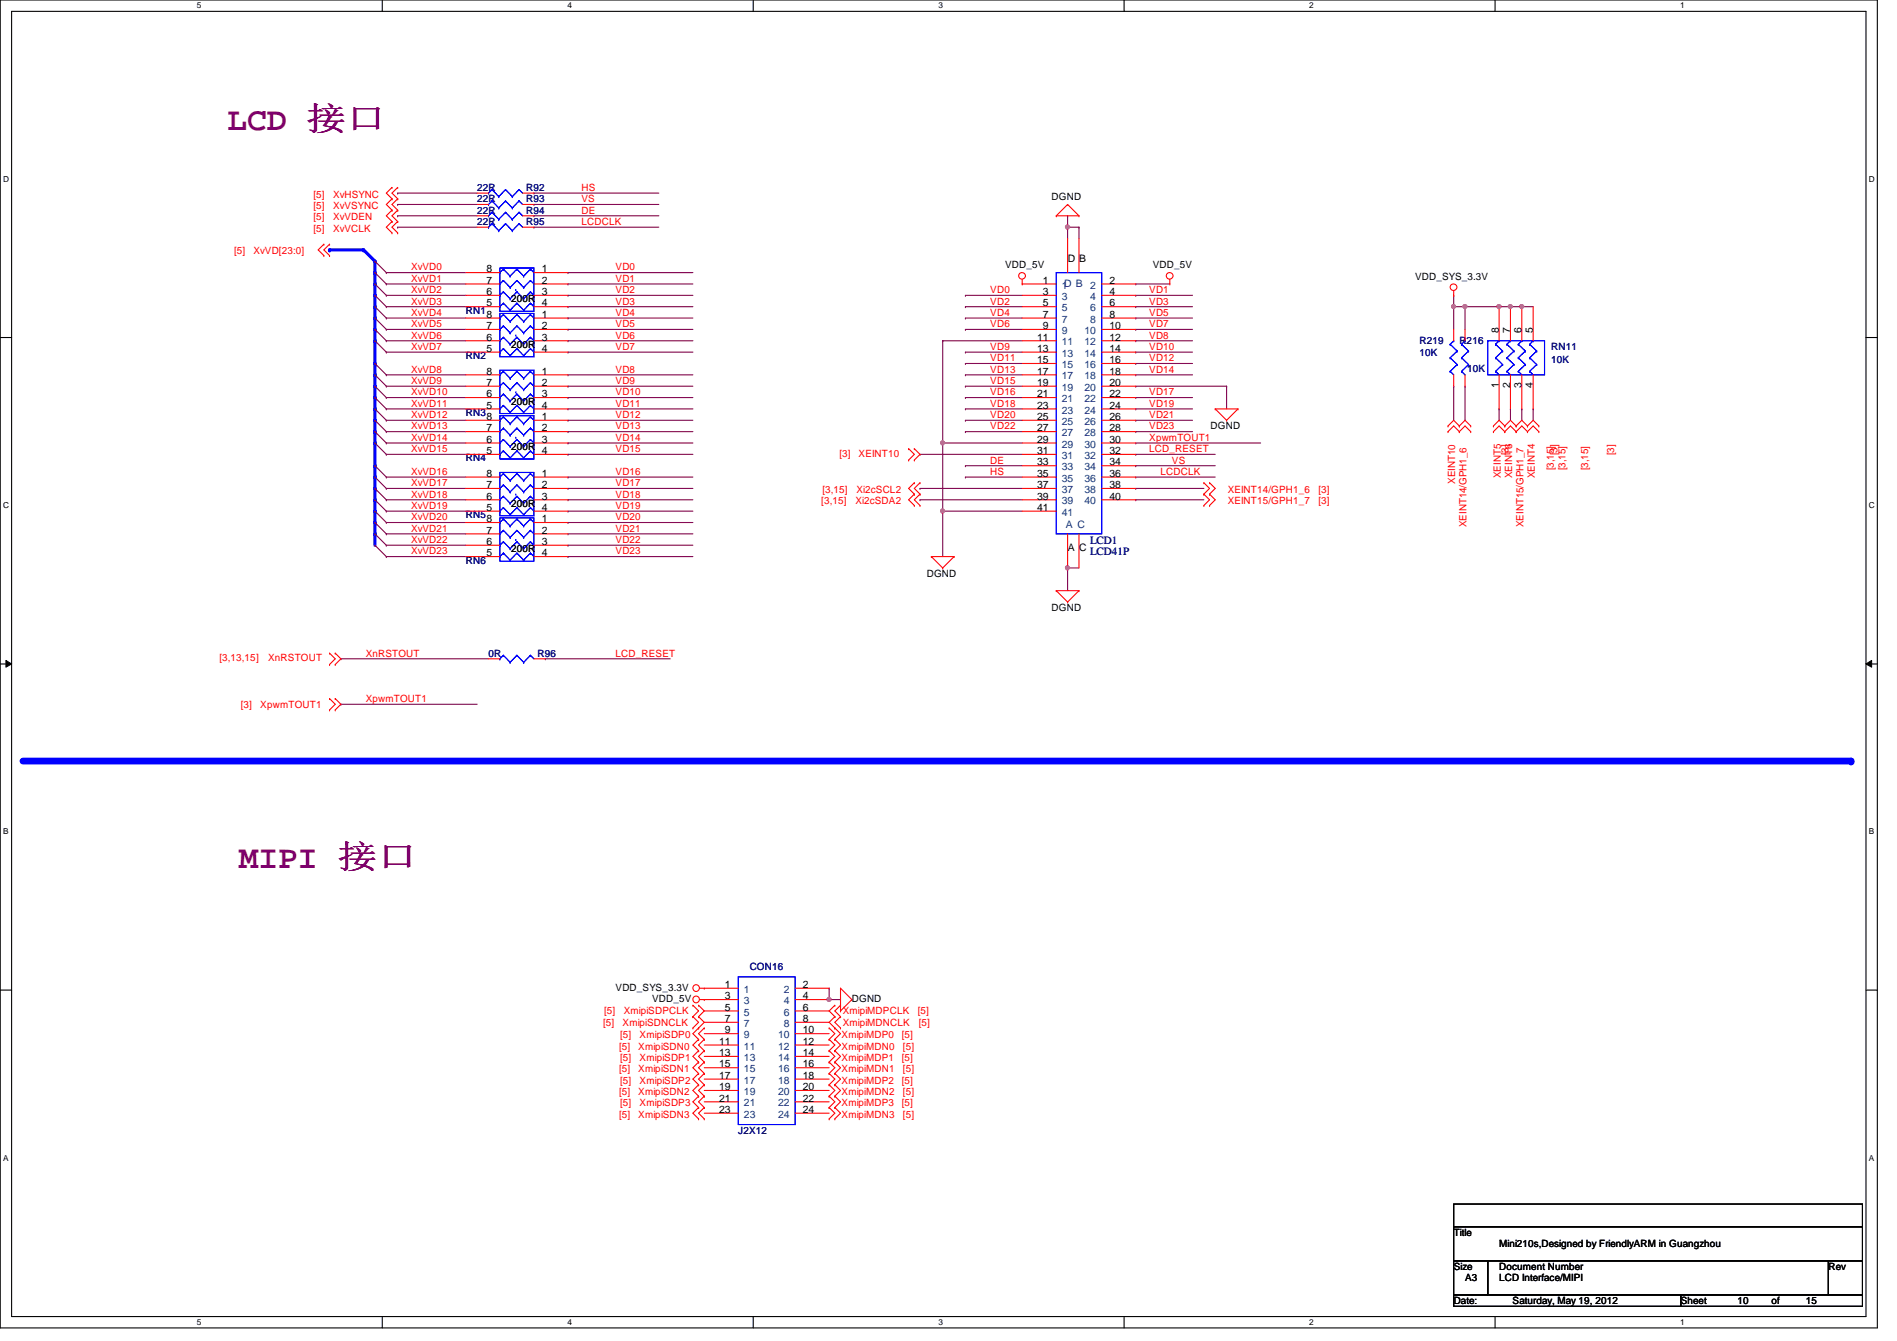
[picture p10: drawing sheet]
<svg xmlns="http://www.w3.org/2000/svg" width="297mm" height="210mm" viewBox="0 0 297 210" stroke-linecap="round" stroke-linejoin="round" font-family="sans-serif">
<path d="M0 0h294v207.9h-294zM1.8 1.8h290.4v204.3h-290.4z" fill="none" stroke="#000" stroke-width=".17"/>
<g fill="#fff">
<path d="M30.8 .2h.7v1.4h-.7z"/>
<path d="M30.8 206.2h.7v1.4h-.7z"/>
</g>
<path d="M59.9 0v1.8M59.9 206.1v1.8" fill="none" stroke="#000" stroke-width=".17"/>
<g fill="#fff">
<path d="M88.9 .2h.6v1.4h-.6z"/>
<path d="M88.9 206.2h.6v1.4h-.6z"/>
</g>
<path d="M117.9 0v1.8M117.9 206.1v1.8" fill="none" stroke="#000" stroke-width=".17"/>
<g fill="#fff">
<path d="M146.9 .2h.7v1.4h-.7z"/>
<path d="M146.9 206.2h.7v1.4h-.7z"/>
</g>
<path d="M176 0v1.8M176 206.1v1.8" fill="none" stroke="#000" stroke-width=".17"/>
<g fill="#fff">
<path d="M205 .2h.7v1.4h-.7z"/>
<path d="M205 206.2h.7v1.4h-.7z"/>
</g>
<path d="M234.1 0v1.8M234.1 206.1v1.8" fill="none" stroke="#000" stroke-width=".17"/>
<g fill="#fff">
<path d="M263.1 .2h.7v1.4h-.7z"/>
<path d="M263.1 206.2h.7v1.4h-.7z"/>
<path d="M.5 27.3h.9v1.4h-.9z"/>
<path d="M292.6 27.3h.9v1.4h-.9z"/>
<path d="M.5 78.4h.9v1.4h-.9z"/>
<path d="M292.6 78.4h.9v1.4h-.9z"/>
</g>
<path d="M0 52.8h1.8M292.2 52.8h1.8" fill="none" stroke="#000" stroke-width=".17"/>
<g fill="#fff">
<path d="M.5 129.5h.8v1.4h-.8z"/>
<path d="M292.6 129.5h.9v1.4h-.9z"/>
</g>
<path d="M0 103.9h1.8M292.2 103.9h1.8" fill="none" stroke="#000" stroke-width=".17"/>
<path d="M.9 103.4l.9 .5-.9 .5zM292.2 103.9l.9-.5v1z" fill="#000"/>
<path d="M.9 103.4l.9 .5-.9 .5zM292.2 103.9l.9-.5v1z" fill="none" stroke="#000" stroke-width=".16"/>
<g fill="#fff">
<path d="M.5 180.5h.8v1.4h-.8z"/>
<path d="M292.6 180.5h.9v1.4h-.9z"/>
</g>
<path d="M0 155h1.8M292.2 155h1.8" fill="none" stroke="#000" stroke-width=".17"/>
<g fill="none" stroke="#800040" stroke-width=".17">
<path d="M62.3 30.2h.1M62.3 30.2h12.4M83.6 30.2h.1M83.6 32h.1M83.6 33.8h.1M83.6 35.6h.1M83.6 30.2h19.6M83.6 32h19.6M83.6 33.8h19.6M83.6 35.6h19.6M60.5 42.7h.1M60.5 44.4h.1"/>
<path d="M60.5 46.2h.1M60.5 48h.1M60.5 49.8h.1M60.5 51.6h.1M60.5 53.3h.1M60.5 55.1h.1M60.5 58.7h.1M60.5 42.7h12.4M60.5 44.4h12.4M60.5 46.2h12.4M60.5 48h12.4M60.5 49.8h12.4"/>
<path d="M60.5 51.6h12.4M60.5 53.3h12.4M60.5 55.1h12.4M60.5 58.7h12.4M88.9 42.7h.1M88.9 44.4h.1M88.9 46.2h.1M88.9 48h.1M88.9 49.8h.1M88.9 51.6h.1M88.9 53.3h.1M88.9 55.1h.1"/>
<path d="M88.9 58.7h.1M88.9 42.7h19.6M88.9 44.4h19.6M88.9 46.2h19.6M88.9 48h19.6M88.9 49.8h19.6M88.9 51.6h19.6M88.9 53.3h19.6M88.9 55.1h19.6M88.9 58.7h19.6M60.5 60.5h.1M60.5 62.2h.1"/>
<path d="M60.5 64h.1M60.5 65.8h.1M60.5 67.6h.1M60.5 69.3h.1M60.5 71.1h.1M60.5 74.7h.1M60.5 76.5h.1M60.5 78.2h.1M60.5 60.5h12.4M60.5 62.2h12.4M60.5 64h12.4M60.5 65.8h12.4"/>
<path d="M60.5 67.6h12.4M60.5 69.3h12.4M60.5 71.1h12.4M60.5 74.7h12.4M60.5 76.5h12.4M60.5 78.2h12.4M88.9 60.5h.1M88.9 62.2h.1M88.9 64h.1M88.9 65.8h.1M88.9 67.6h.1M88.9 69.3h.1"/>
<path d="M88.9 71.1h.1M88.9 74.7h.1M88.9 76.5h.1M88.9 78.2h.1M88.9 60.5h19.6M88.9 62.2h19.6M88.9 64h19.6M88.9 65.8h19.6M88.9 67.6h19.6M88.9 69.3h19.6M88.9 71.1h19.6M88.9 74.7h19.6"/>
<path d="M88.9 76.5h19.6M88.9 78.2h19.6M60.5 80h.1M60.5 81.8h.1M60.5 83.6h.1M60.5 85.3h.1M60.5 87.1h.1M60.5 80h12.4M60.5 81.8h12.4M60.5 83.6h12.4M60.5 85.3h12.4M60.5 87.1h12.4"/>
<path d="M88.9 80h.1M88.9 81.8h.1M88.9 83.6h.1M88.9 85.3h.1M88.9 87.1h.1M88.9 80h19.6M88.9 81.8h19.6M88.9 83.6h19.6M88.9 85.3h19.6M88.9 87.1h19.6M53.4 110.2h.1M53.4 103.1h.1"/>
<path d="M53.4 110.2h21.3M53.4 103.1h23.1"/>
</g>
<path d="M51.6 39.1h5.3" fill="none" stroke="#00f" stroke-width=".51"/>
<circle cx="51.6" cy="39.1" r=".25" fill="#00f"/>
<path d="M58.7 83.6v1.7" fill="none" stroke="#00f" stroke-width=".51"/>
<circle cx="58.7" cy="83.6" r=".25" fill="#00f"/>
<path d="M56.9 39.1l1.8 1.8" fill="none" stroke="#00f" stroke-width=".51"/>
<circle cx="56.9" cy="39.1" r=".25" fill="#00f"/>
<path d="M85.4 103.1h.1M85.4 103.1h19.5" fill="none" stroke="#800040" stroke-width=".17"/>
<path d="M58.7 42.7v1.7" fill="none" stroke="#00f" stroke-width=".51"/>
<circle cx="58.7" cy="42.7" r=".25" fill="#00f"/>
<path d="M58.7 46.2v1.8" fill="none" stroke="#00f" stroke-width=".51"/>
<circle cx="58.7" cy="46.2" r=".25" fill="#00f"/>
<path d="M58.7 49.8v1.8" fill="none" stroke="#00f" stroke-width=".51"/>
<circle cx="58.7" cy="49.8" r=".25" fill="#00f"/>
<path d="M58.7 53.3v3.6" fill="none" stroke="#00f" stroke-width=".51"/>
<circle cx="58.7" cy="53.3" r=".25" fill="#00f"/>
<path d="M58.7 58.7v1.8" fill="none" stroke="#00f" stroke-width=".51"/>
<circle cx="58.7" cy="58.7" r=".25" fill="#00f"/>
<path d="M58.7 62.2v1.8" fill="none" stroke="#00f" stroke-width=".51"/>
<circle cx="58.7" cy="62.2" r=".25" fill="#00f"/>
<path d="M58.7 65.8v1.8" fill="none" stroke="#00f" stroke-width=".51"/>
<circle cx="58.7" cy="65.8" r=".25" fill="#00f"/>
<path d="M58.7 72.9v1.8" fill="none" stroke="#00f" stroke-width=".51"/>
<circle cx="58.7" cy="72.9" r=".25" fill="#00f"/>
<path d="M58.7 74.7v1.8" fill="none" stroke="#00f" stroke-width=".51"/>
<circle cx="58.7" cy="74.7" r=".25" fill="#00f"/>
<path d="M58.7 78.2v1.8" fill="none" stroke="#00f" stroke-width=".51"/>
<circle cx="58.7" cy="78.2" r=".25" fill="#00f"/>
<path d="M58.7 81.8v1.8" fill="none" stroke="#00f" stroke-width=".51"/>
<circle cx="58.7" cy="81.8" r=".25" fill="#00f"/>
<path d="M58.7 80v1.8" fill="none" stroke="#00f" stroke-width=".51"/>
<circle cx="58.7" cy="80" r=".25" fill="#00f"/>
<path d="M58.7 76.5v1.7" fill="none" stroke="#00f" stroke-width=".51"/>
<circle cx="58.7" cy="76.5" r=".25" fill="#00f"/>
<path d="M62.3 32h.1M62.3 32h12.4" fill="none" stroke="#800040" stroke-width=".17"/>
<path d="M58.7 69.3v3.6" fill="none" stroke="#00f" stroke-width=".51"/>
<circle cx="58.7" cy="69.3" r=".25" fill="#00f"/>
<path d="M58.7 67.6v1.7" fill="none" stroke="#00f" stroke-width=".51"/>
<circle cx="58.7" cy="67.6" r=".25" fill="#00f"/>
<path d="M58.7 64v1.8" fill="none" stroke="#00f" stroke-width=".51"/>
<circle cx="58.7" cy="64" r=".25" fill="#00f"/>
<path d="M58.7 60.5v1.7" fill="none" stroke="#00f" stroke-width=".51"/>
<circle cx="58.7" cy="60.5" r=".25" fill="#00f"/>
<path d="M58.7 56.9v1.8" fill="none" stroke="#00f" stroke-width=".51"/>
<circle cx="58.7" cy="56.9" r=".25" fill="#00f"/>
<path d="M58.7 51.6v1.7" fill="none" stroke="#00f" stroke-width=".51"/>
<circle cx="58.7" cy="51.6" r=".25" fill="#00f"/>
<path d="M62.3 33.8h.1M62.3 35.6h.1M62.3 33.8h12.4M62.3 35.6h12.4" fill="none" stroke="#800040" stroke-width=".17"/>
<path d="M58.7 48v1.8" fill="none" stroke="#00f" stroke-width=".51"/>
<circle cx="58.7" cy="48" r=".25" fill="#00f"/>
<path d="M58.7 44.4v1.8" fill="none" stroke="#00f" stroke-width=".51"/>
<circle cx="58.7" cy="44.4" r=".25" fill="#00f"/>
<path d="M58.7 40.9v1.8" fill="none" stroke="#00f" stroke-width=".51"/>
<circle cx="58.7" cy="40.9" r=".25" fill="#00f"/>
<path d="M177.8 44.4h.1M177.8 44.4h5.4M167.2 88.9h.1M167.2 88.9v3.6M167.2 88.9h1.7" fill="none" stroke="#800040" stroke-width=".17"/>
<circle cx="167.1" cy="88.9" r=".32" fill="#f0f"/>
<circle cx="167.1" cy="88.9" r=".32" fill="none" stroke="#f0f" stroke-width=".17"/>
<path d="M167.2 35.6h.1M167.2 35.6v1.7M167.2 35.6h1.7M177.8 46.2h.1M177.8 46.2h8.9" fill="none" stroke="#800040" stroke-width=".17"/>
<circle cx="167.1" cy="35.5" r=".32" fill="#f0f"/>
<circle cx="167.1" cy="35.5" r=".32" fill="none" stroke="#f0f" stroke-width=".17"/>
<g fill="none" stroke="#800040" stroke-width=".17">
<path d="M168.9 35.6h.1M168.9 35.6v1.7M147.6 53.3h.1M147.6 53.3v26.7M151.2 46.2h.1M151.2 46.2h8.9M177.8 48h.1M177.8 49.8h.1M177.8 51.6h.1M177.8 53.3h.1M177.8 55.1h.1M177.8 56.9h.1"/>
<path d="M177.8 58.7h.1M177.8 48h8.9M177.8 49.8h8.9M177.8 51.6h8.9M177.8 53.3h8.9M177.8 55.1h8.9M177.8 56.9h8.9M177.8 58.7h8.9M147.6 69.3h.1M177.8 62.2h.1M177.8 64h.1M177.8 65.8h.1"/>
<path d="M177.8 67.6h.1M177.8 71.1h.1M177.8 72.9h.1M177.8 74.7h.1M177.8 60.5h.1M177.8 62.2h8.9M177.8 64h8.9M177.8 65.8h8.9M177.8 67.6h8.9M177.8 71.1h12.5M177.8 72.9h12.5M177.8 74.7h12.5"/>
<path d="M177.8 60.5h14.3M192.1 60.5h.1M192.1 60.5v3.5"/>
</g>
<circle cx="147.6" cy="69.3" r=".32" fill="#f0f"/>
<circle cx="147.6" cy="69.3" r=".32" fill="none" stroke="#f0f" stroke-width=".17"/>
<g fill="none" stroke="#800040" stroke-width=".17">
<path d="M167.2 33.8h.1M167.2 33.8v1.8M147.6 53.3h.1M147.6 53.3h12.5M151.2 48h.1M151.2 49.8h.1M151.2 51.6h.1M151.2 55.1h.1M151.2 56.9h.1M151.2 58.7h.1M151.2 48h8.9M151.2 49.8h8.9"/>
<path d="M151.2 51.6h8.9M151.2 55.1h8.9M151.2 56.9h8.9M151.2 58.7h8.9M144.1 76.5h.1M144.1 78.2h.1M144.1 71.1h.1M144.1 76.5h16M144.1 78.2h16M144.1 71.1h16M147.6 69.3h.1M147.6 69.3h12.5"/>
<path d="M151.2 60.5h.1M151.2 62.2h.1M151.2 64h.1M151.2 65.8h.1M151.2 67.6h.1M151.2 72.9h.1M151.2 74.7h.1M151.2 60.5h8.9M151.2 62.2h8.9M151.2 64h8.9M151.2 65.8h8.9M151.2 67.6h8.9"/>
<path d="M151.2 72.9h8.9M151.2 74.7h8.9M177.8 76.5h.1M177.8 69.3h.1M177.8 69.3h19.6M177.8 76.5h10.7M147.6 80h.1M147.6 80h12.5M147.6 80v7.1"/>
</g>
<circle cx="147.6" cy="80" r=".32" fill="#f0f"/>
<circle cx="147.6" cy="80" r=".32" fill="none" stroke="#f0f" stroke-width=".17"/>
<g fill="none" stroke="#800040" stroke-width=".17">
<path d="M227.6 48h.1M227.6 48v3.6M227.6 48h1.8M229.4 48h.1M229.4 48v3.6M177.8 78.2h.1M177.8 78.2h10.7M227.6 60.5h.1M227.6 60.5v5.3M229.4 60.5h.1M229.4 60.5v5.3M234.7 64h.1"/>
<path d="M234.7 64v1.8M236.5 64h.1M236.5 64v1.8M238.3 64h.1M238.3 64v1.8M240.1 64h.1M240.1 64v1.8"/>
</g>
<circle cx="227.6" cy="48" r=".32" fill="#f0f"/>
<circle cx="227.6" cy="48" r=".32" fill="none" stroke="#f0f" stroke-width=".17"/>
<path d="M238.3 48h.1M238.3 48h1.8" fill="none" stroke="#800040" stroke-width=".17"/>
<circle cx="238.3" cy="48" r=".32" fill="#f0f"/>
<circle cx="238.3" cy="48" r=".32" fill="none" stroke="#f0f" stroke-width=".17"/>
<path d="M234.7 48h.1M234.7 48h1.8" fill="none" stroke="#800040" stroke-width=".17"/>
<circle cx="234.7" cy="48" r=".32" fill="#f0f"/>
<circle cx="234.7" cy="48" r=".32" fill="none" stroke="#f0f" stroke-width=".17"/>
<path d="M236.5 48h.1M236.5 48h1.8" fill="none" stroke="#800040" stroke-width=".17"/>
<circle cx="236.5" cy="48" r=".32" fill="#f0f"/>
<circle cx="236.5" cy="48" r=".32" fill="none" stroke="#f0f" stroke-width=".17"/>
<path d="M229.4 48h.1M229.4 48h5.3" fill="none" stroke="#800040" stroke-width=".17"/>
<circle cx="229.4" cy="48" r=".32" fill="#f0f"/>
<circle cx="229.4" cy="48" r=".32" fill="none" stroke="#f0f" stroke-width=".17"/>
<path d="M227.6 46.2h.1M227.6 46.2v1.8M129.8 154.7h.1M129.8 156.5h.1M129.8 154.7v1.8M129.8 156.5h1.8" fill="none" stroke="#800040" stroke-width=".17"/>
<circle cx="129.8" cy="156.4" r=".32" fill="#f0f"/>
<circle cx="129.8" cy="156.4" r=".32" fill="none" stroke="#f0f" stroke-width=".17"/>
<g fill="none" stroke="#f00" stroke-width=".17">
<path d="M50.7 38.2h.1M50.7 38.2l-.9 .9 .9 .9M51.6 38.2h.1M51.6 38.2l-.9 .9 .9 .9M61.4 29.3h.1M61.4 31.1h.1M61.4 32.9h.1M61.4 34.7h.1M61.4 36.4h.1M61.4 29.3l-.9 .9 .9 .9M61.4 31.1l-.9 .9 .9 .9M61.4 32.9l-.9 .9 .9 .9"/>
<path d="M61.4 34.7l-.9 .9 .9 .8M62.3 29.3h.1M62.3 31.1h.1M62.3 32.9h.1M62.3 34.7h.1M62.3 36.4h.1M62.3 29.3l-.9 .9 .9 .9M62.3 31.1l-.9 .9 .9 .9M62.3 32.9l-.9 .9 .9 .9M62.3 34.7l-.9 .9 .9 .8M165.4 33.8h.1M165.4 33.8h3.5"/>
<path d="M167.2 32h.1M167.2 32l-1.8 1.8M167.2 32l1.7 1.8M168.9 33.8h.1M50.7 40h.1M51.6 40h.1M160.1 44.4h.1M160.1 43.7v.7M183.2 44.4h.1M183.2 43.7v.7M227.6 46.2h.1M227.6 45.5v.7"/>
<path d="M142.3 70.2h.1M142.3 72h.1M142.3 70.2l.9 .9-.9 .9M143.2 77.3h.1M143.2 79.1h.1M143.2 75.6h.1M143.2 72h.1M143.2 70.2h.1M143.2 77.3l-.9 .9 .9 .9M143.2 75.6l-.9 .9 .9 .8M143.2 70.2l.9 .9-.9 .9M144.1 77.3h.1"/>
<path d="M144.1 79.1h.1M144.1 75.6h.1M144.1 77.3l-.9 .9 .9 .9M144.1 75.6l-.9 .9 .9 .8M188.5 77.3h.1M188.5 79.1h.1M188.5 75.6h.1M188.5 77.3l.9 .9-.9 .9M188.5 75.6l.9 .9-.9 .8M189.4 77.3h.1M189.4 79.1h.1M189.4 75.6h.1"/>
<path d="M189.4 77.3l.9 .9-.9 .9M189.4 75.6l.9 .9-.9 .8M190.3 64h.1M190.3 64h3.5M190.3 64l1.8 1.8M192.1 65.8h.1M193.8 64h.1M193.8 64l-1.7 1.8M226.7 66.7h.1M226.7 67.6h.1M226.7 66.7l.9-.9 .9 .9M226.7 67.6l.9-.9 .9 .9"/>
<path d="M228.5 66.7h.1M228.5 67.6h.1M228.5 66.7l.9-.9 .9 .9M228.5 67.6l.9-.9 .9 .9M230.3 66.7h.1M230.3 67.6h.1M233.8 66.7h.1M233.8 67.6h.1M233.8 66.7l.9-.9 .9 .9M233.8 67.6l.9-.9 .9 .9M235.6 66.7h.1M235.6 67.6h.1"/>
<path d="M235.6 66.7l.9-.9 .9 .9M235.6 67.6l.9-.9 .9 .9M237.4 66.7h.1M237.4 67.6h.1M237.4 66.7l.9-.9 .9 .9M237.4 67.6l.9-.9 .9 .9M239.2 66.7h.1M239.2 67.6h.1M239.2 66.7l.9-.9 .9 .9M239.2 67.6l.9-.9 .9 .9M241 66.7h.1M241 67.6h.1"/>
<path d="M145.8 87.1h.1M145.8 87.1h3.6M145.8 87.1l1.8 1.8M147.6 88.9h.1M149.4 87.1h.1M149.4 87.1l-1.8 1.8M165.4 92.5h.1M165.4 92.5h3.5M165.4 92.5l1.8 1.7M167.2 94.2h.1M168.9 92.5h.1M168.9 92.5l-1.7 1.7"/>
<path d="M51.6 111.1h.1M51.6 109.3h.1M51.6 102.2h.1M51.6 104h.1M51.6 109.3l.9 .9-.9 .9M51.6 102.2l.9 .9-.9 .9M52.5 109.3h.1M52.5 111.1h.1M52.5 104h.1M52.5 102.2h.1M52.5 109.3l.9 .9-.9 .9M52.5 102.2l.9 .9-.9 .9"/>
<path d="M108.5 159.1h.1M108.5 157.4h.1M108.5 159.1l.9 .9-.9 .9M108.5 157.4l.9 .8-.9 .9M109.4 159.1h.1M109.4 157.4h.1M109.4 159.1l.9 .9-1.8 1.8 .9 .9M109.4 157.4l.9 .8-.9 .9M109.6 156.5h.7M109.6 154.7h.7M110.3 156.5h.1M110.3 154.7h.1"/>
<path d="M130.7 159.1h.1M130.7 157.4h.1M130.7 159.1l-.9 .9 1.8 1.8-.9 .9M130.7 157.4l-.9 .8 .9 .9M131.6 154.7h.1M131.6 158.2h.1M131.6 159.1h.1M131.6 157.4h.1M131.6 154.7v3.5M131.6 154.7l1.8 1.8M131.6 159.1l-.9 .9 .9 .9M131.6 157.4l-.9 .8 .9 .9"/>
<path d="M133.4 156.5h.1M133.4 156.5l-1.8 1.7M108.5 160.9h.1M109.4 160.9h.1M109.4 162.7h.1M109.4 164.5h.1M109.4 166.2h.1M109.4 168h.1M109.4 169.8h.1M109.4 171.6h.1M109.4 173.4h.1M109.4 175.1h.1"/>
<path d="M109.4 164.5l-.9 .9 .9 .8M109.4 166.2l-.9 .9 .9 .9M109.4 162.7l-.9 .9 .9 .9M109.4 169.8l-.9 .9 .9 .9M109.4 171.6l-.9 .9 .9 .9M109.4 168l-.9 .9 .9 .9M109.4 173.4l-.9 .8 .9 .9M110.3 160.9h.1M110.3 162.7h.1M110.3 164.5h.1M110.3 166.2h.1M110.3 168h.1"/>
<path d="M110.3 169.8h.1M110.3 171.6h.1M110.3 173.4h.1M110.3 175.1h.1M110.3 160.9l-.9 .9 .9 .9M110.3 164.5l-.9 .9 .9 .8M110.3 166.2l-.9 .9 .9 .9M110.3 162.7l-.9 .9 .9 .9M110.3 169.8l-.9 .9 .9 .9M110.3 171.6l-.9 .9 .9 .9M110.3 168l-.9 .9 .9 .9M110.3 173.4l-.9 .8 .9 .9"/>
<path d="M129.8 162.7h.1M129.8 164.5h.1M129.8 166.2h.1M129.8 160.9h.1M129.8 168h.1M129.8 169.8h.1M129.8 171.6h.1M129.8 173.4h.1M129.8 175.1h.1M129.8 173.4l.9 .8-.9 .9M129.8 162.7l.9 .9-.9 .9M129.8 164.5l.9 .9-.9 .8"/>
<path d="M129.8 160.9l.9 .9-.9 .9M129.8 168l.9 .9-.9 .9M129.8 169.8l.9 .9-.9 .9M129.8 166.2l.9 .9-.9 .9M129.8 171.6l.9 .9-.9 .9M130.7 162.7h.1M130.7 164.5h.1M130.7 166.2h.1M130.7 160.9h.1M130.7 168h.1M130.7 169.8h.1M130.7 171.6h.1"/>
<path d="M130.7 173.4h.1M130.7 175.1h.1M130.7 173.4l.9 .8-.9 .9M130.7 171.6l.9 .9-.9 .9M130.7 162.7l.9 .9-.9 .9M130.7 164.5l.9 .9-.9 .8M130.7 168l.9 .9-.9 .9M130.7 169.8l.9 .9-.9 .9M130.7 166.2l.9 .9-.9 .9M131.6 160.9h.1"/>
<circle cx="160" cy="43.2" r=".52"/>
<circle cx="183.2" cy="43.2" r=".52"/>
<circle cx="227.6" cy="45" r=".52"/>
<circle cx="109" cy="154.7" r=".52"/>
<circle cx="109" cy="156.4" r=".52"/>
</g>
<g fill="none" stroke="#800040" stroke-width=".17">
<path d="M58.7 40.9h.1M58.7 44.4h.1M58.7 48h.1M58.7 51.6h.1M58.7 56.9h.1M58.7 58.7h.1M58.7 53.3h.1M58.7 49.8h.1M58.7 46.2h.1M58.7 42.7h.1M58.7 40.9l1.8 1.8M58.7 44.4l1.8 1.8"/>
<path d="M58.7 48l1.8 1.8M58.7 51.6l1.8 1.7M58.7 56.9l1.8 1.8M58.7 58.7l1.8 1.8M58.7 53.3l1.8 1.8M58.7 49.8l1.8 1.8M58.7 46.2l1.8 1.8M58.7 42.7l1.8 1.7M58.7 60.5h.1M58.7 64h.1M58.7 67.6h.1M58.7 74.7h.1"/>
<path d="M58.7 76.5h.1M58.7 78.2h.1M58.7 72.9h.1M58.7 69.3h.1M58.7 65.8h.1M58.7 62.2h.1M58.7 60.5l1.8 1.7M58.7 64l1.8 1.8M58.7 67.6l1.8 1.7M58.7 74.7l1.8 1.8M58.7 76.5l1.8 1.7M58.7 78.2l1.8 1.8"/>
<path d="M58.7 72.9l1.8 1.8M58.7 69.3l1.8 1.8M58.7 65.8l1.8 1.8M58.7 62.2l1.8 1.8M58.7 80h.1M58.7 83.6h.1M58.7 85.3h.1M58.7 81.8h.1M58.7 80l1.8 1.8M58.7 83.6l1.8 1.7M58.7 85.3l1.8 1.8M58.7 81.8l1.8 1.8"/>
</g>
<path d="M227.6 188.5h64v3.5h-64zM227.6 192h64v5.4h-64zM227.6 197.4h5.4v5.3h-5.4zM233 197.4h53.3v5.3h-53.3zM286.3 197.4h5.3v5.3h-5.3zM227.6 202.7h35.6v1.8h-35.6zM263.2 202.7h28.4v1.8h-28.4z" fill="none" stroke="#000" stroke-width=".17"/>
<path d="M3.6 119.1h286.3" fill="none" stroke="#00f" stroke-width="1.1"/>
<circle cx="289.9" cy="119.1" r=".53" fill="#00f"/>
<g fill="none" stroke="#00f" stroke-width=".17">
<path d="M76.5 35.6h.1M76.5 33.8h.1M76.5 30.2h.1M76.5 32h.1M77 35h.1M77 33.2h.1M77 29.7h.1M77 31.5h.1M77 35l1.1 1.1M77 35l-.5 .6M77 33.2l1.1 1.1M77 33.2l-.5 .6"/>
<path d="M77 29.7l1.1 1.1M77 29.7l-.5 .5M77 31.5l1.1 1.1M77 31.5l-.5 .5M78.1 36.1h.1M78.1 34.3h.1M78.1 30.8h.1M78.1 32.6h.1M79.2 35h.1M79.2 33.2h.1M79.2 29.7h.1M79.2 31.5h.1"/>
<path d="M79.2 35l1 1.1M79.2 35l-1.1 1.1M79.2 33.2l1 1.1M79.2 33.2l-1.1 1.1M79.2 29.7l1 1.1M79.2 29.7l-1.1 1.1M79.2 31.5l1 1.1M79.2 31.5l-1.1 1.1M80.2 36.1h.1M80.2 34.3h.1M80.2 30.8h.1M80.2 32.6h.1"/>
<path d="M81.3 35h.1M81.3 33.2h.1M81.3 29.7h.1M81.3 31.5h.1M81.3 35l.5 .6M81.3 35l-1.1 1.1M81.3 33.2l.5 .6M81.3 33.2l-1.1 1.1M81.3 29.7l.5 .5M81.3 29.7l-1.1 1.1M81.3 31.5l.5 .5M81.3 31.5l-1.1 1.1"/>
<path d="M78.3 58h5.3v6.7h-5.3zM78.3 49.1h5.3v6.7h-5.3zM78.3 42h5.3v6.7h-5.3zM78.3 58.7h.1M78.3 49.8h.1M78.3 51.6h.1M78.3 53.3h.1M78.3 55.1h.1M78.3 42.7h.1M78.3 44.4h.1M78.3 46.2h.1M78.3 48h.1"/>
<path d="M78.8 58.1h.1M78.8 59.9h.1M78.8 49.2h.1M78.8 51h.1M78.8 52.8h.1M78.8 54.6h.1M78.8 42.1h.1M78.8 43.9h.1M78.8 45.7h.1M78.8 47.5h.1M78.8 58.1l1.1 1.1M78.8 58.1l-.5 .6"/>
<path d="M78.8 59.9l-.5 .6M78.8 59.9l1.1 1.1M78.8 49.2l1.1 1.1M78.8 49.2l-.5 .6M78.8 51l-.5 .6M78.8 51l1.1 1.1M78.8 52.8l-.5 .5M78.8 52.8l1.1 1.1M78.8 54.6l-.5 .5M78.8 54.6l1.1 1.1M78.8 42.1l1.1 1.1M78.8 42.1l-.5 .6"/>
<path d="M78.8 43.9l-.5 .5M78.8 43.9l1.1 1.1M78.8 45.7l-.5 .5M78.8 45.7l1.1 1.1M78.8 47.5l-.5 .5M78.8 47.5l1.1 1.1M79.9 59.2h.1M79.9 50.3h.1M79.9 52.1h.1M79.9 53.9h.1M79.9 55.7h.1M79.9 43.2h.1"/>
<path d="M79.9 45h.1M79.9 46.8h.1M79.9 48.6h.1M80.8 52.5h.1M80.8 45.3h.1M80.9 58.1h.1M80.9 59.9h.1M80.9 49.2h.1M80.9 51h.1M80.9 52.8h.1M80.9 54.6h.1M80.9 42.1h.1"/>
<path d="M80.9 43.9h.1M80.9 45.7h.1M80.9 47.5h.1M80.9 58.1l1.1 1.1M80.9 58.1l-1 1.1M80.9 59.9l1.1 1.1M80.9 59.9l-1 1.1M80.9 49.2l1.1 1.1M80.9 49.2l-1 1.1M80.9 51l1.1 1.1M80.9 51l-1 1.1M80.9 52.8l1.1 1.1"/>
<path d="M80.9 52.8l-1 1.1M80.9 54.6l1.1 1.1M80.9 54.6l-1 1.1M80.9 42.1l1.1 1.1M80.9 42.1l-1 1.1M80.9 43.9l1.1 1.1M80.9 43.9l-1 1.1M80.9 45.7l1.1 1.1M80.9 45.7l-1 1.1M80.9 47.5l1.1 1.1M80.9 47.5l-1 1.1M82 59.2h.1"/>
<path d="M82 50.3h.1M82 52.1h.1M82 53.9h.1M82 55.7h.1M82 43.2h.1M82 45h.1M82 46.8h.1M82 48.6h.1M83.1 58.1h.1M83.1 59.9h.1M83.1 49.2h.1M83.1 51h.1"/>
<path d="M83.1 52.8h.1M83.1 54.6h.1M83.1 42.1h.1M83.1 43.9h.1M83.1 45.7h.1M83.1 47.5h.1M83.1 58.1l.5 .6M83.1 58.1l-1.1 1.1M83.1 59.9l.5 .6M83.1 59.9l-1.1 1.1M83.1 49.2l.5 .6M83.1 49.2l-1.1 1.1"/>
<path d="M83.1 51l.5 .6M83.1 51l-1.1 1.1M83.1 52.8l.5 .5M83.1 52.8l-1.1 1.1M83.1 54.6l.5 .5M83.1 54.6l-1.1 1.1M83.1 42.1l.5 .6M83.1 42.1l-1.1 1.1M83.1 43.9l.5 .5M83.1 43.9l-1.1 1.1M83.1 45.7l.5 .5M83.1 45.7l-1.1 1.1"/>
<path d="M83.1 47.5l.5 .5M83.1 47.5l-1.1 1.1M165.4 42.7h7.1v40.9h-7.1zM227.1 58.1h.1M227.1 56h.1M227.1 53.9h.1M227.1 58.1l.5 .6M227.1 56l1.1 1.1M227.1 53.9l1.1 1M227.6 53.3h.1M227.6 53.3l-.5 .6M228.2 57.1h.1"/>
<path d="M228.2 54.9h.1M228.2 57.1l-1.1 1M228.2 54.9l-1.1 1.1M228.9 58.1h.1M228.9 56h.1M228.9 53.9h.1M228.9 58.1l.5 .6M228.9 56l1.1 1.1M228.9 53.9l1.1 1M229.4 53.3h.1M229.4 53.3l-.5 .6M230 57.1h.1"/>
<path d="M230 54.9h.1M230 57.1l-1.1 1M230 54.9l-1.1 1.1M233 53.3h8.8v5.4h-8.8zM234.2 53.9h.1M234.2 56h.1M234.2 58.1h.1M234.2 53.9l1.1 1M234.2 56l1.1 1.1M234.2 58.1l.5 .6M234.7 53.3h.1M234.7 53.3l-.5 .6"/>
<path d="M235.3 54.9h.1M235.3 57.1h.1M235.3 54.9l-1.1 1.1M235.3 57.1l-1.1 1M236 53.9h.1M236 56h.1M236 58.1h.1M236 53.9l1.1 1M236 56l1.1 1.1M236 58.1l.5 .6M236.5 53.3h.1M236.5 53.3l-.5 .6"/>
<path d="M237.1 54.9h.1M237.1 57.1h.1M237.1 54.9l-1.1 1.1M237.1 57.1l-1.1 1M237.7 53.9h.1M237.7 56h.1M237.7 58.1h.1M237.7 53.9l1.1 1M237.7 56l1.1 1.1M237.7 58.1l.6 .6M238.3 53.3h.1M238.3 53.3l-.6 .6"/>
<path d="M238.8 54.9h.1M238.8 57.1h.1M238.8 54.9l-1.1 1.1M238.8 57.1l-1.1 1M239.5 53.9h.1M239.5 56h.1M239.5 58.1h.1M239.5 53.9l1.1 1M239.5 56l1.1 1.1M239.5 58.1l.6 .6M240.1 53.3h.1M240.1 53.3l-.6 .6"/>
<path d="M240.6 54.9h.1M240.6 57.1h.1M240.6 54.9l-1.1 1.1M240.6 57.1l-1.1 1M78.3 74h5.3v6.7h-5.3zM78.3 65.1h5.3v6.7h-5.3zM78.3 74.7h.1M78.3 76.5h.1M78.3 78.2h.1M78.3 65.8h.1M78.3 67.6h.1M78.3 69.3h.1"/>
<path d="M78.3 71.1h.1M78.3 60.5h.1M78.3 62.2h.1M78.3 64h.1M78.8 74.1h.1M78.8 75.9h.1M78.8 77.7h.1M78.8 79.5h.1M78.8 65.2h.1M78.8 67h.1M78.8 68.8h.1M78.8 70.6h.1"/>
<path d="M78.8 61.7h.1M78.8 63.5h.1M78.8 74.1l1.1 1.1M78.8 74.1l-.5 .6M78.8 75.9l-.5 .6M78.8 75.9l1.1 1.1M78.8 77.7l-.5 .5M78.8 77.7l1.1 1.1M78.8 79.5l-.5 .5M78.8 79.5l1.1 1.1M78.8 65.2l1.1 1.1M78.8 65.2l-.5 .6"/>
<path d="M78.8 67l-.5 .6M78.8 67l1.1 1.1M78.8 68.8l-.5 .5M78.8 68.8l1.1 1.1M78.8 70.6l-.5 .5M78.8 70.6l1.1 1.1M78.8 61.7l-.5 .5M78.8 61.7l1.1 1.1M78.8 63.5l-.5 .5M78.8 63.5l1.1 1.1M79.9 75.2h.1M79.9 77h.1"/>
<path d="M79.9 78.8h.1M79.9 66.3h.1M79.9 68.1h.1M79.9 69.9h.1M79.9 71.7h.1M79.9 61h.1M79.9 62.8h.1M79.9 64.6h.1M80.8 77.3h.1M80.8 68.5h.1M80.8 61.3h.1M80.9 74.1h.1"/>
<path d="M80.9 75.9h.1M80.9 77.7h.1M80.9 79.5h.1M80.9 65.2h.1M80.9 67h.1M80.9 68.8h.1M80.9 70.6h.1M80.9 61.7h.1M80.9 63.5h.1M80.9 74.1l1.1 1.1M80.9 74.1l-1 1.1M80.9 75.9l1.1 1.1"/>
<path d="M80.9 75.9l-1 1.1M80.9 77.7l1.1 1.1M80.9 77.7l-1 1.1M80.9 79.5l1.1 1.1M80.9 79.5l-1 1.1M80.9 65.2l1.1 1.1M80.9 65.2l-1 1.1M80.9 67l1.1 1.1M80.9 67l-1 1.1M80.9 68.8l1.1 1.1M80.9 68.8l-1 1.1M80.9 70.6l1.1 1.1"/>
<path d="M80.9 70.6l-1 1.1M80.9 61.7l1.1 1.1M80.9 61.7l-1 1.1M80.9 63.5l1.1 1.1M80.9 63.5l-1 1.1M82 75.2h.1M82 77h.1M82 78.8h.1M82 66.3h.1M82 68.1h.1M82 69.9h.1M82 71.7h.1"/>
<path d="M82 61h.1M82 62.8h.1M82 64.6h.1M83.1 74.1h.1M83.1 75.9h.1M83.1 77.7h.1M83.1 79.5h.1M83.1 65.2h.1M83.1 67h.1M83.1 68.8h.1M83.1 70.6h.1M83.1 61.7h.1"/>
<path d="M83.1 63.5h.1M83.1 74.1l.5 .6M83.1 74.1l-1.1 1.1M83.1 75.9l.5 .6M83.1 75.9l-1.1 1.1M83.1 77.7l.5 .5M83.1 77.7l-1.1 1.1M83.1 79.5l.5 .5M83.1 79.5l-1.1 1.1M83.1 65.2l.5 .6M83.1 65.2l-1.1 1.1M83.1 67l.5 .6"/>
<path d="M83.1 67l-1.1 1.1M83.1 68.8l.5 .5M83.1 68.8l-1.1 1.1M83.1 70.6l.5 .5M83.1 70.6l-1.1 1.1M83.1 61.7l.5 .5M83.1 61.7l-1.1 1.1M83.1 63.5l.5 .5M83.1 63.5l-1.1 1.1M78.3 81.1h5.3v6.7h-5.3zM78.3 80h.1M78.3 81.8h.1"/>
<path d="M78.3 83.6h.1M78.3 85.3h.1M78.3 87.1h.1M78.8 81.2h.1M78.8 83h.1M78.8 84.8h.1M78.8 86.6h.1M78.8 81.2l1.1 1.1M78.8 81.2l-.5 .6M78.8 83l-.5 .6M78.8 83l1.1 1.1M78.8 84.8l-.5 .5"/>
<path d="M78.8 84.8l1.1 1.1M78.8 86.6l-.5 .5M78.8 86.6l1.1 1.1M79.9 80.6h.1M79.9 82.3h.1M79.9 84.1h.1M79.9 85.9h.1M79.9 87.7h.1M80.8 84.5h.1M80.9 81.2h.1M80.9 83h.1M80.9 84.8h.1"/>
<path d="M80.9 86.6h.1M80.9 81.2l1.1 1.1M80.9 81.2l-1 1.1M80.9 83l1.1 1.1M80.9 83l-1 1.1M80.9 84.8l1.1 1.1M80.9 84.8l-1 1.1M80.9 86.6l1.1 1.1M80.9 86.6l-1 1.1M82 80.6h.1M82 82.3h.1M82 84.1h.1"/>
<path d="M82 85.9h.1M82 87.7h.1M83.1 81.2h.1M83.1 83h.1M83.1 84.8h.1M83.1 86.6h.1M83.1 81.2l.5 .6M83.1 81.2l-1.1 1.1M83.1 83l.5 .6M83.1 83l-1.1 1.1M83.1 84.8l.5 .5M83.1 84.8l-1.1 1.1"/>
<path d="M83.1 86.6l.5 .5M83.1 86.6l-1.1 1.1M78.3 103.1h.1M78.8 102.6h.1M78.8 102.6l1.1 1.1M78.8 102.6l-.5 .5M79.9 103.7h.1M80.9 102.6h.1M80.9 102.6l1.1 1.1M80.9 102.6l-1 1.1M82 103.7h.1M83.1 102.6h.1"/>
<path d="M83.1 102.6l.5 .5M83.1 102.6l-1.1 1.1M115.6 152.9h8.9v23.1h-8.9z"/>
</g>
<g fill="none" stroke="#f00" stroke-width=".17">
<path d="M74.7 35.6h1.8M74.7 33.8h1.8M74.7 30.2h1.8M74.7 32h1.8M81.8 35.6h1.8M81.8 33.8h1.8M81.8 30.2h1.8M81.8 32h1.8M167.2 37.3v5.4M168.9 37.3v5.4M72.9 58.7h5.4M72.9 49.8h5.4"/>
<path d="M72.9 51.6h5.4M72.9 53.3h5.4M72.9 55.1h5.4M72.9 42.7h5.4M72.9 44.4h5.4M72.9 46.2h5.4M72.9 48h5.4M83.6 58.7h5.3M83.6 49.8h5.3M83.6 51.6h5.3M83.6 53.3h5.3M83.6 55.1h5.3"/>
<path d="M83.6 42.7h5.3M83.6 44.4h5.3M83.6 46.2h5.3M83.6 48h5.3M160.1 58.7h5.3M160.1 49.8h5.3M160.1 51.6h5.3M160.1 53.3h5.3M160.1 55.1h5.3M160.1 44.4h5.3M160.1 46.2h5.3M160.1 48h5.3"/>
<path d="M160.1 56.9h5.3M172.5 58.7h5.3M172.5 49.8h5.3M172.5 51.6h5.3M172.5 53.3h5.3M172.5 55.1h5.3M172.5 44.4h5.3M172.5 46.2h5.3M172.5 48h5.3M172.5 56.9h5.3M227.6 51.6v1.7M227.6 58.7v1.8"/>
<path d="M229.4 51.6v1.7M229.4 58.7v1.8M234.7 48v5.3M234.7 58.7v5.3M236.5 48v5.3M236.5 58.7v5.3M238.3 48v5.3M238.3 58.7v5.3M240.1 48v5.3M240.1 58.7v5.3M72.9 74.7h5.4M72.9 76.5h5.4"/>
<path d="M72.9 78.2h5.4M72.9 65.8h5.4M72.9 67.6h5.4M72.9 69.3h5.4M72.9 71.1h5.4M72.9 60.5h5.4M72.9 62.2h5.4M72.9 64h5.4M83.6 74.7h5.3M83.6 76.5h5.3M83.6 78.2h5.3M83.6 65.8h5.3"/>
<path d="M83.6 67.6h5.3M83.6 69.3h5.3M83.6 71.1h5.3M83.6 60.5h5.3M83.6 62.2h5.3M83.6 64h5.3M160.1 74.7h5.3M160.1 76.5h5.3M160.1 78.2h5.3M160.1 65.8h5.3M160.1 67.6h5.3M160.1 69.3h5.3"/>
<path d="M160.1 71.1h5.3M160.1 60.5h5.3M160.1 62.2h5.3M160.1 64h5.3M160.1 72.9h5.3M172.5 74.7h5.3M172.5 76.5h5.3M172.5 78.2h5.3M172.5 65.8h5.3M172.5 67.6h5.3M172.5 69.3h5.3M172.5 71.1h5.3"/>
<path d="M172.5 60.5h5.3M172.5 62.2h5.3M172.5 64h5.3M172.5 72.9h5.3M72.9 80h5.4M72.9 81.8h5.4M72.9 83.6h5.4M72.9 85.3h5.4M72.9 87.1h5.4M83.6 80h5.3M83.6 81.8h5.3M83.6 83.6h5.3"/>
<path d="M83.6 85.3h5.3M83.6 87.1h5.3M160.1 80h5.3M167.2 83.6v5.3M168.9 83.6v5.3M76.5 103.1h1.8M83.6 103.1h1.8M110.3 154.7h5.3M110.3 156.5h5.3M110.3 158.2h5.3M124.5 154.7h5.3M124.5 156.5h5.3"/>
<path d="M124.5 158.2h5.3M110.3 160h5.3M110.3 161.8h5.3M110.3 163.6h5.3M110.3 165.4h5.3M110.3 167.1h5.3M110.3 168.9h5.3M110.3 170.7h5.3M110.3 172.5h5.3M110.3 174.2h5.3M124.5 160h5.3M124.5 161.8h5.3"/>
<path d="M124.5 163.6h5.3M124.5 165.4h5.3M124.5 167.1h5.3M124.5 168.9h5.3M124.5 170.7h5.3M124.5 172.5h5.3M124.5 174.2h5.3"/>
</g>
<circle cx="167.1" cy="88.9" r=".32" fill="#f0f"/>
<circle cx="167.1" cy="88.9" r=".32" fill="none" stroke="#f0f" stroke-width=".17"/>
<circle cx="167.1" cy="35.5" r=".32" fill="#f0f"/>
<circle cx="167.1" cy="35.5" r=".32" fill="none" stroke="#f0f" stroke-width=".17"/>
<circle cx="147.6" cy="69.3" r=".32" fill="#f0f"/>
<circle cx="147.6" cy="69.3" r=".32" fill="none" stroke="#f0f" stroke-width=".17"/>
<circle cx="147.6" cy="80" r=".32" fill="#f0f"/>
<circle cx="147.6" cy="80" r=".32" fill="none" stroke="#f0f" stroke-width=".17"/>
<circle cx="227.6" cy="48" r=".32" fill="#f0f"/>
<circle cx="227.6" cy="48" r=".32" fill="none" stroke="#f0f" stroke-width=".17"/>
<circle cx="238.3" cy="48" r=".32" fill="#f0f"/>
<circle cx="238.3" cy="48" r=".32" fill="none" stroke="#f0f" stroke-width=".17"/>
<circle cx="234.7" cy="48" r=".32" fill="#f0f"/>
<circle cx="234.7" cy="48" r=".32" fill="none" stroke="#f0f" stroke-width=".17"/>
<circle cx="236.5" cy="48" r=".32" fill="#f0f"/>
<circle cx="236.5" cy="48" r=".32" fill="none" stroke="#f0f" stroke-width=".17"/>
<circle cx="229.4" cy="48" r=".32" fill="#f0f"/>
<circle cx="229.4" cy="48" r=".32" fill="none" stroke="#f0f" stroke-width=".17"/>
<circle cx="129.8" cy="156.4" r=".32" fill="#f0f"/>
<circle cx="129.8" cy="156.4" r=".32" fill="none" stroke="#f0f" stroke-width=".17"/>
<g font-size="5.1" fill="#800080">
<text x="35.6" y="20.3">LCD 接接</text>
<text x="37.4" y="135.8">MIPI 接接</text>
</g>
<g font-size="1.7" fill="#000080">
<text x="170.7" y="85.1">LCD1</text>
<text x="170.7" y="86.9">LCD41P</text>
</g>
<g font-size="1.6" fill="#000080">
<text x="74.7" y="29.9">22R</text>
<text x="82.4" y="29.9">R92</text>
<text x="74.7" y="35.2">22R</text>
<text x="74.7" y="33.4">22R</text>
<text x="74.7" y="31.7">22R</text>
<text x="82.4" y="35.2">R95</text>
<text x="82.4" y="33.4">R94</text>
<text x="82.4" y="31.7">R93</text>
<text x="72.9" y="49.1">RN1</text>
<text x="222.3" y="53.9">R219</text>
<text x="228.5" y="53.9">R216</text>
<text x="72.9" y="56.2">RN2</text>
<text x="222.3" y="55.7">10K</text>
<text x="229.7" y="58.2">10K</text>
<text x="242.9" y="54.8">RN11</text>
<text x="242.9" y="56.9">10K</text>
<text x="72.9" y="65.1">RN3</text>
<text x="72.9" y="72.2">RN4</text>
<text x="72.9" y="81.1">RN5</text>
<text x="72.9" y="88.2">RN6</text>
<text x="76.5" y="102.8">0R</text>
<text x="84.2" y="102.8">R96</text>
<text x="117.4" y="151.8">CON16</text>
<text x="115.6" y="177.5">J2X12</text>
</g>
<g font-size="1.6" fill="#f00">
<text x="91.1" y="29.9">HS</text>
<text x="49.1" y="30.9">[5]</text>
<text x="49.1" y="32.7">[5]</text>
<text x="49.1" y="34.5">[5]</text>
<text x="52.2" y="30.9">XvHSYNC</text>
<text x="52.2" y="32.7">XvVSYNC</text>
<text x="52.2" y="34.5">XvVDEN</text>
<text x="91.1" y="31.7">VS</text>
<text x="91.1" y="33.4">DE</text>
<text x="91.1" y="35.2">LCDCLK</text>
<text x="36.7" y="39.8">[5]</text>
<text x="39.7" y="39.8">XvVD[23:0]</text>
<text x="49.1" y="36.3">[5]</text>
<text x="52.2" y="36.3">XvVCLK</text>
<text x="64.4" y="42.3">XvVD0</text>
<text x="64.4" y="44.1">XvVD1</text>
<text x="64.4" y="45.9">XvVD2</text>
<text x="64.4" y="47.7">XvVD3</text>
<text x="96.4" y="42.3">VD0</text>
<text x="96.4" y="44.1">VD1</text>
<text x="96.4" y="45.9">VD2</text>
<text x="96.4" y="47.7">VD3</text>
<text x="155.1" y="45.9">VD0</text>
<text x="155.1" y="47.7">VD2</text>
<text x="180" y="45.9">VD1</text>
<text x="180" y="47.7">VD3</text>
<text x="64.4" y="49.4">XvVD4</text>
<text x="64.4" y="51.2">XvVD5</text>
<text x="64.4" y="53">XvVD6</text>
<text x="96.4" y="49.4">VD4</text>
<text x="96.4" y="51.2">VD5</text>
<text x="96.4" y="53">VD6</text>
<text x="155.1" y="49.4">VD4</text>
<text x="155.1" y="51.2">VD6</text>
<text x="180" y="49.4">VD5</text>
<text x="180" y="51.2">VD7</text>
<text x="180" y="53">VD8</text>
<text x="64.4" y="54.8">XvVD7</text>
<text x="64.4" y="58.3">XvVD8</text>
<text x="96.4" y="54.8">VD7</text>
<text x="96.4" y="58.3">VD8</text>
<text x="155.1" y="54.8">VD9</text>
<text x="155.1" y="56.6">VD11</text>
<text x="155.1" y="58.3">VD13</text>
<text x="180" y="54.8">VD10</text>
<text x="180" y="56.6">VD12</text>
<text x="180" y="58.3">VD14</text>
<text x="64.4" y="60.1">XvVD9</text>
<text x="64.4" y="61.9">XvVD10</text>
<text x="64.4" y="63.7">XvVD11</text>
<text x="64.4" y="65.4">XvVD12</text>
<text x="96.4" y="60.1">VD9</text>
<text x="96.4" y="61.9">VD10</text>
<text x="96.4" y="63.7">VD11</text>
<text x="96.4" y="65.4">VD12</text>
<text x="155.1" y="60.1">VD15</text>
<text x="155.1" y="61.9">VD16</text>
<text x="155.1" y="63.7">VD18</text>
<text x="155.1" y="65.4">VD20</text>
<text x="180" y="61.9">VD17</text>
<text x="180" y="63.7">VD19</text>
<text x="180" y="65.4">VD21</text>
<text x="64.4" y="67.2">XvVD13</text>
<text x="64.4" y="69">XvVD14</text>
<text x="64.4" y="70.8">XvVD15</text>
<text x="96.4" y="67.2">VD13</text>
<text x="96.4" y="69">VD14</text>
<text x="96.4" y="70.8">VD15</text>
<text x="131.4" y="71.5">[3]</text>
<text x="134.4" y="71.5">XEINT10</text>
<text x="155.1" y="67.2">VD22</text>
<text x="180" y="67.2">VD23</text>
<text x="180" y="70.8">LCD_RESET</text>
<text x="180" y="69">XpwmTOUT1</text>
<text x="236.2" y="71.3" transform="rotate(-90 236.2 71.3)">[3]</text>
<text x="243.9" y="71.3" transform="rotate(-90 243.9 71.3)">[3]</text>
<text x="252.8" y="71.3" transform="rotate(-90 252.8 71.3)">[3]</text>
<text x="64.4" y="74.3">XvVD16</text>
<text x="64.4" y="76.1">XvVD17</text>
<text x="64.4" y="77.9">XvVD18</text>
<text x="96.4" y="74.3">VD16</text>
<text x="96.4" y="76.1">VD17</text>
<text x="96.4" y="77.9">VD18</text>
<text x="128.8" y="77.2">[3,15]</text>
<text x="134.1" y="77.2">Xi2cSCL2</text>
<text x="155.1" y="72.6">DE</text>
<text x="155.1" y="74.3">HS</text>
<text x="181.7" y="74.3">LCDCLK</text>
<text x="183.5" y="72.6">VS</text>
<text x="192.2" y="77.2">XEINT14/GPH1_6</text>
<text x="206.5" y="77.2">[3]</text>
<text x="227.9" y="75.7" transform="rotate(-90 227.9 75.7)">XEINT10</text>
<text x="235" y="74.8" transform="rotate(-90 235 74.8)">XEINT5</text>
<text x="236.8" y="74.8" transform="rotate(-90 236.8 74.8)">XEINT6</text>
<text x="240.3" y="74.8" transform="rotate(-90 240.3 74.8)">XEINT4</text>
<text x="243.3" y="73.6" transform="rotate(-90 243.3 73.6)">[3,15]</text>
<text x="245.1" y="73.6" transform="rotate(-90 245.1 73.6)">[3,15]</text>
<text x="248.7" y="73.6" transform="rotate(-90 248.7 73.6)">[3,15]</text>
<text x="64.4" y="79.7">XvVD19</text>
<text x="64.4" y="81.4">XvVD20</text>
<text x="64.4" y="83.2">XvVD21</text>
<text x="96.4" y="79.7">VD19</text>
<text x="96.4" y="81.4">VD20</text>
<text x="96.4" y="83.2">VD21</text>
<text x="128.6" y="79">[3,15]</text>
<text x="133.9" y="79">Xi2cSDA2</text>
<text x="192.2" y="79">XEINT15/GPH1_7</text>
<text x="206.5" y="79">[3]</text>
<text x="229.7" y="82.5" transform="rotate(-90 229.7 82.5)">XEINT14/GPH1_6</text>
<text x="238.5" y="82.5" transform="rotate(-90 238.5 82.5)">XEINT15/GPH1_7</text>
<text x="64.4" y="85">XvVD22</text>
<text x="64.4" y="86.8">XvVD23</text>
<text x="96.4" y="85">VD22</text>
<text x="96.4" y="86.8">VD23</text>
<text x="34.4" y="103.5">[3,13,15]</text>
<text x="42" y="103.5">XnRSTOUT</text>
<text x="57.3" y="102.8">XnRSTOUT</text>
<text x="96.4" y="102.8">LCD_RESET</text>
<text x="37.7" y="110.8">[3]</text>
<text x="40.8" y="110.8">XpwmTOUT1</text>
<text x="57.3" y="109.9">XpwmTOUT1</text>
<text x="94.4" y="160.6">[5]</text>
<text x="94.6" y="158.8">[5]</text>
<text x="97.5" y="160.6">XmipiSDNCLK</text>
<text x="97.7" y="158.8">XmipiSDPCLK</text>
<text x="131.9" y="160.6">XmipiMDNCLK</text>
<text x="131.9" y="158.8">XmipiMDPCLK</text>
<text x="143.7" y="158.8">[5]</text>
<text x="143.9" y="160.6">[5]</text>
<text x="96.9" y="167.9">[5]</text>
<text x="96.9" y="164.3">[5]</text>
<text x="97.1" y="162.5">[5]</text>
<text x="97.1" y="166.1">[5]</text>
<text x="99.9" y="167.9">XmipiSDN1</text>
<text x="99.9" y="164.3">XmipiSDN0</text>
<text x="100.2" y="162.5">XmipiSDP0</text>
<text x="100.2" y="166.1">XmipiSDP1</text>
<text x="131.8" y="164.3">XmipiMDN0</text>
<text x="131.8" y="166.1">XmipiMDP1</text>
<text x="131.8" y="162.5">XmipiMDP0</text>
<text x="131.8" y="167.9">XmipiMDN1</text>
<text x="141.2" y="166.1">[5]</text>
<text x="141.2" y="162.5">[5]</text>
<text x="141.4" y="164.3">[5]</text>
<text x="141.4" y="167.9">[5]</text>
<text x="96.9" y="171.4">[5]</text>
<text x="97.1" y="173.2">[5]</text>
<text x="97.1" y="169.6">[5]</text>
<text x="99.9" y="171.4">XmipiSDN2</text>
<text x="100.2" y="173.2">XmipiSDP3</text>
<text x="100.2" y="169.6">XmipiSDP2</text>
<text x="131.8" y="169.6">XmipiMDP2</text>
<text x="131.8" y="171.4">XmipiMDN2</text>
<text x="131.8" y="173.2">XmipiMDP3</text>
<text x="141.2" y="169.6">[5]</text>
<text x="141.2" y="173.2">[5]</text>
<text x="141.4" y="171.4">[5]</text>
<text x="96.9" y="175">[5]</text>
<text x="99.9" y="175">XmipiSDN3</text>
<text x="131.8" y="175">XmipiMDN3</text>
<text x="141.4" y="175">[5]</text>
</g>
<g font-size="1.6">
<text x="164.7" y="31.3">DGND</text>
<text x="157.4" y="42">VDD_5V</text>
<text x="167.2" y="41.1">D</text>
<text x="169" y="41.1">B</text>
<text x="180.5" y="42">VDD_5V</text>
<text x="76.2" y="48">5</text>
<text x="76.2" y="46.2">6</text>
<text x="76.2" y="44.4">7</text>
<text x="76.2" y="42.6">8</text>
<text x="80" y="47.3">200R</text>
<text x="84.8" y="42.6">1</text>
<text x="84.8" y="44.4">2</text>
<text x="84.8" y="46.2">3</text>
<text x="84.8" y="48">4</text>
<text x="163.3" y="44.4">1</text>
<text x="163.3" y="46.2">3</text>
<text x="163.3" y="48">5</text>
<text x="173.7" y="44.4">2</text>
<text x="173.7" y="46.2">4</text>
<text x="173.7" y="48">6</text>
<text x="221.6" y="43.8">VDD_SYS_3.3V</text>
<text x="76.2" y="53.3">6</text>
<text x="76.2" y="51.5">7</text>
<text x="76.2" y="49.7">8</text>
<text x="84.8" y="49.7">1</text>
<text x="84.8" y="51.5">2</text>
<text x="84.8" y="53.3">3</text>
<text x="162.4" y="53.3">11</text>
<text x="163.3" y="49.7">7</text>
<text x="163.3" y="51.5">9</text>
<text x="173.7" y="49.7">8</text>
<text x="173.7" y="51.5">10</text>
<text x="173.7" y="53.3">12</text>
<text x="234.7" y="52.1" transform="rotate(-90 234.7 52.1)">8</text>
<text x="236.5" y="52.1" transform="rotate(-90 236.5 52.1)">7</text>
<text x="238.2" y="52.1" transform="rotate(-90 238.2 52.1)">6</text>
<text x="240" y="52.1" transform="rotate(-90 240 52.1)">5</text>
<text x="76.2" y="58.6">8</text>
<text x="76.2" y="55.1">5</text>
<text x="80" y="54.4">200R</text>
<text x="84.8" y="58.6">1</text>
<text x="84.8" y="55.1">4</text>
<text x="162.4" y="55.1">13</text>
<text x="162.4" y="56.9">15</text>
<text x="162.4" y="58.6">17</text>
<text x="173.7" y="55.1">14</text>
<text x="173.7" y="56.9">16</text>
<text x="173.7" y="58.6">18</text>
<text x="76.2" y="65.7">8</text>
<text x="76.2" y="64">5</text>
<text x="76.2" y="62.2">6</text>
<text x="76.2" y="60.4">7</text>
<text x="80" y="63.3">200R</text>
<text x="84.8" y="65.7">1</text>
<text x="84.8" y="60.4">2</text>
<text x="84.8" y="62.2">3</text>
<text x="84.8" y="64">4</text>
<text x="162.4" y="60.4">19</text>
<text x="162.4" y="62.2">21</text>
<text x="162.4" y="64">23</text>
<text x="162.4" y="65.7">25</text>
<text x="173.7" y="60.4">20</text>
<text x="173.7" y="62.2">22</text>
<text x="173.7" y="64">24</text>
<text x="173.7" y="65.7">26</text>
<text x="234.7" y="60.8" transform="rotate(-90 234.7 60.8)">1</text>
<text x="236.5" y="60.8" transform="rotate(-90 236.5 60.8)">2</text>
<text x="238.2" y="60.8" transform="rotate(-90 238.2 60.8)">3</text>
<text x="240" y="60.8" transform="rotate(-90 240 60.8)">4</text>
<text x="76.2" y="71.1">5</text>
<text x="76.2" y="69.3">6</text>
<text x="76.2" y="67.5">7</text>
<text x="80" y="70.4">200R</text>
<text x="84.8" y="67.5">2</text>
<text x="84.8" y="69.3">3</text>
<text x="84.8" y="71.1">4</text>
<text x="162.4" y="67.5">27</text>
<text x="162.4" y="69.3">29</text>
<text x="162.4" y="71.1">31</text>
<text x="173.7" y="67.5">28</text>
<text x="173.7" y="69.3">30</text>
<text x="173.7" y="71.1">32</text>
<text x="189.6" y="67.2">DGND</text>
<text x="76.2" y="76.4">7</text>
<text x="76.2" y="74.6">8</text>
<text x="84.8" y="74.6">1</text>
<text x="84.8" y="76.4">2</text>
<text x="162.4" y="72.9">33</text>
<text x="162.4" y="74.6">35</text>
<text x="162.4" y="76.4">37</text>
<text x="173.7" y="72.9">34</text>
<text x="173.7" y="74.6">36</text>
<text x="173.7" y="76.4">38</text>
<text x="76.2" y="80">5</text>
<text x="76.2" y="78.2">6</text>
<text x="76.2" y="83.5">7</text>
<text x="76.2" y="81.7">8</text>
<text x="80" y="79.3">200R</text>
<text x="84.8" y="78.2">3</text>
<text x="84.8" y="80">4</text>
<text x="84.8" y="81.7">1</text>
<text x="84.8" y="83.5">2</text>
<text x="162.4" y="78.2">39</text>
<text x="162.4" y="80">41</text>
<text x="173.7" y="78.2">40</text>
<text x="76.2" y="87.1">5</text>
<text x="76.2" y="85.3">6</text>
<text x="80" y="86.4">200R</text>
<text x="84.8" y="85.3">3</text>
<text x="84.8" y="87.1">4</text>
<text x="167.2" y="86.2">A</text>
<text x="169" y="86.2">C</text>
<text x="145.1" y="90.3">DGND</text>
<text x="164.7" y="95.7">DGND</text>
<text x="96.4" y="155.1">VDD_SYS_3.3V</text>
<text x="113.5" y="154.6">1</text>
<text x="125.7" y="154.6">2</text>
<text x="102.1" y="156.8">VDD_5V</text>
<text x="113.5" y="156.4">3</text>
<text x="113.5" y="158.2">5</text>
<text x="113.5" y="160">7</text>
<text x="113.5" y="161.8">9</text>
<text x="125.7" y="156.4">4</text>
<text x="125.7" y="158.2">6</text>
<text x="125.7" y="160">8</text>
<text x="125.7" y="161.8">10</text>
<text x="133.4" y="156.8">DGND</text>
<text x="112.6" y="163.5">11</text>
<text x="112.6" y="165.3">13</text>
<text x="112.6" y="167.1">15</text>
<text x="125.7" y="163.5">12</text>
<text x="125.7" y="165.3">14</text>
<text x="125.7" y="167.1">16</text>
<text x="112.6" y="168.9">17</text>
<text x="112.6" y="170.6">19</text>
<text x="112.6" y="172.4">21</text>
<text x="125.7" y="168.9">18</text>
<text x="125.7" y="170.6">20</text>
<text x="125.7" y="172.4">22</text>
<text x="112.6" y="174.2">23</text>
<text x="125.7" y="174.2">24</text>
<text x="227.6" y="193.5">Title</text>
<text x="234.7" y="195.2">Mini210s,Designed by FriendlyARM in Guangzhou</text>
<text x="227.6" y="198.8">Size</text>
<text x="229.4" y="200.6">A3</text>
<text x="234.7" y="198.8">Document Number</text>
<text x="234.7" y="200.6">LCD Interface/MIPI</text>
<text x="286.3" y="198.8">Rev</text>
<text x="227.6" y="204.1">Date:</text>
<text x="236.9" y="204.1">Saturday, May 19, 2012</text>
<text x="263.2" y="204.1">Sheet</text>
<text x="272.1" y="204.1">10</text>
<text x="277.4" y="204.1">of</text>
<text x="282.7" y="204.1">15</text>
</g>
<g font-size="1.6" fill="#004080">
<text x="166.3" y="45.2">1D B</text>
<text x="166.3" y="46.9">3</text>
<text x="170.7" y="45.2">2</text>
<text x="170.7" y="46.9">4</text>
<text x="166.3" y="48.7">5</text>
<text x="166.3" y="50.5">7</text>
<text x="166.3" y="52.3">9</text>
<text x="169.8" y="52.3">10</text>
<text x="170.7" y="48.7">6</text>
<text x="170.7" y="50.5">8</text>
<text x="166.3" y="54.1">11</text>
<text x="166.3" y="55.8">13</text>
<text x="166.3" y="57.6">15</text>
<text x="166.3" y="59.4">17</text>
<text x="169.8" y="54.1">12</text>
<text x="169.8" y="55.8">14</text>
<text x="169.8" y="57.6">16</text>
<text x="169.8" y="59.4">18</text>
<text x="166.3" y="61.2">19</text>
<text x="166.3" y="62.9">21</text>
<text x="166.3" y="64.7">23</text>
<text x="169.8" y="61.2">20</text>
<text x="169.8" y="62.9">22</text>
<text x="169.8" y="64.7">24</text>
<text x="166.3" y="66.5">25</text>
<text x="166.3" y="68.3">27</text>
<text x="166.3" y="70.1">29</text>
<text x="166.3" y="71.8">31</text>
<text x="169.8" y="66.5">26</text>
<text x="169.8" y="68.3">28</text>
<text x="169.8" y="70.1">30</text>
<text x="169.8" y="71.8">32</text>
<text x="166.3" y="73.6">33</text>
<text x="166.3" y="75.4">35</text>
<text x="166.3" y="77.2">37</text>
<text x="169.8" y="73.6">34</text>
<text x="169.8" y="75.4">36</text>
<text x="169.8" y="77.2">38</text>
<text x="166.3" y="79">39</text>
<text x="166.3" y="80.7">41</text>
<text x="166.9" y="82.6">A C</text>
<text x="169.8" y="79">40</text>
<text x="116.5" y="155.4">1</text>
<text x="122.7" y="155.4">2</text>
<text x="116.5" y="157.2">3</text>
<text x="116.5" y="159">5</text>
<text x="116.5" y="160.7">7</text>
<text x="122.7" y="157.2">4</text>
<text x="122.7" y="159">6</text>
<text x="122.7" y="160.7">8</text>
<text x="116.5" y="162.5">9</text>
<text x="116.5" y="164.3">11</text>
<text x="116.5" y="166.1">13</text>
<text x="116.5" y="167.9">15</text>
<text x="121.8" y="162.5">10</text>
<text x="121.8" y="164.3">12</text>
<text x="121.8" y="166.1">14</text>
<text x="121.8" y="167.9">16</text>
<text x="116.5" y="169.6">17</text>
<text x="116.5" y="171.4">19</text>
<text x="116.5" y="173.2">21</text>
<text x="121.8" y="169.6">18</text>
<text x="121.8" y="171.4">20</text>
<text x="121.8" y="173.2">22</text>
<text x="116.5" y="175">23</text>
<text x="121.8" y="175">24</text>
</g>
<g font-size="1.3">
<text x="30.8" y="1.3">5</text>
<text x="88.9" y="1.3">4</text>
<text x="146.9" y="1.3">3</text>
<text x="205" y="1.3">2</text>
<text x="263.1" y="1.3">1</text>
<text x=".5" y="28.4">D</text>
<text x="292.6" y="28.4">D</text>
<text x=".5" y="79.5">C</text>
<text x="292.6" y="79.5">C</text>
<text x=".5" y="130.6">B</text>
<text x="292.6" y="130.6">B</text>
<text x=".5" y="181.7">A</text>
<text x="292.6" y="181.7">A</text>
<text x="30.8" y="207.4">5</text>
<text x="88.9" y="207.4">4</text>
<text x="146.9" y="207.4">3</text>
<text x="205" y="207.4">2</text>
<text x="263.1" y="207.4">1</text>
</g>
</svg>
